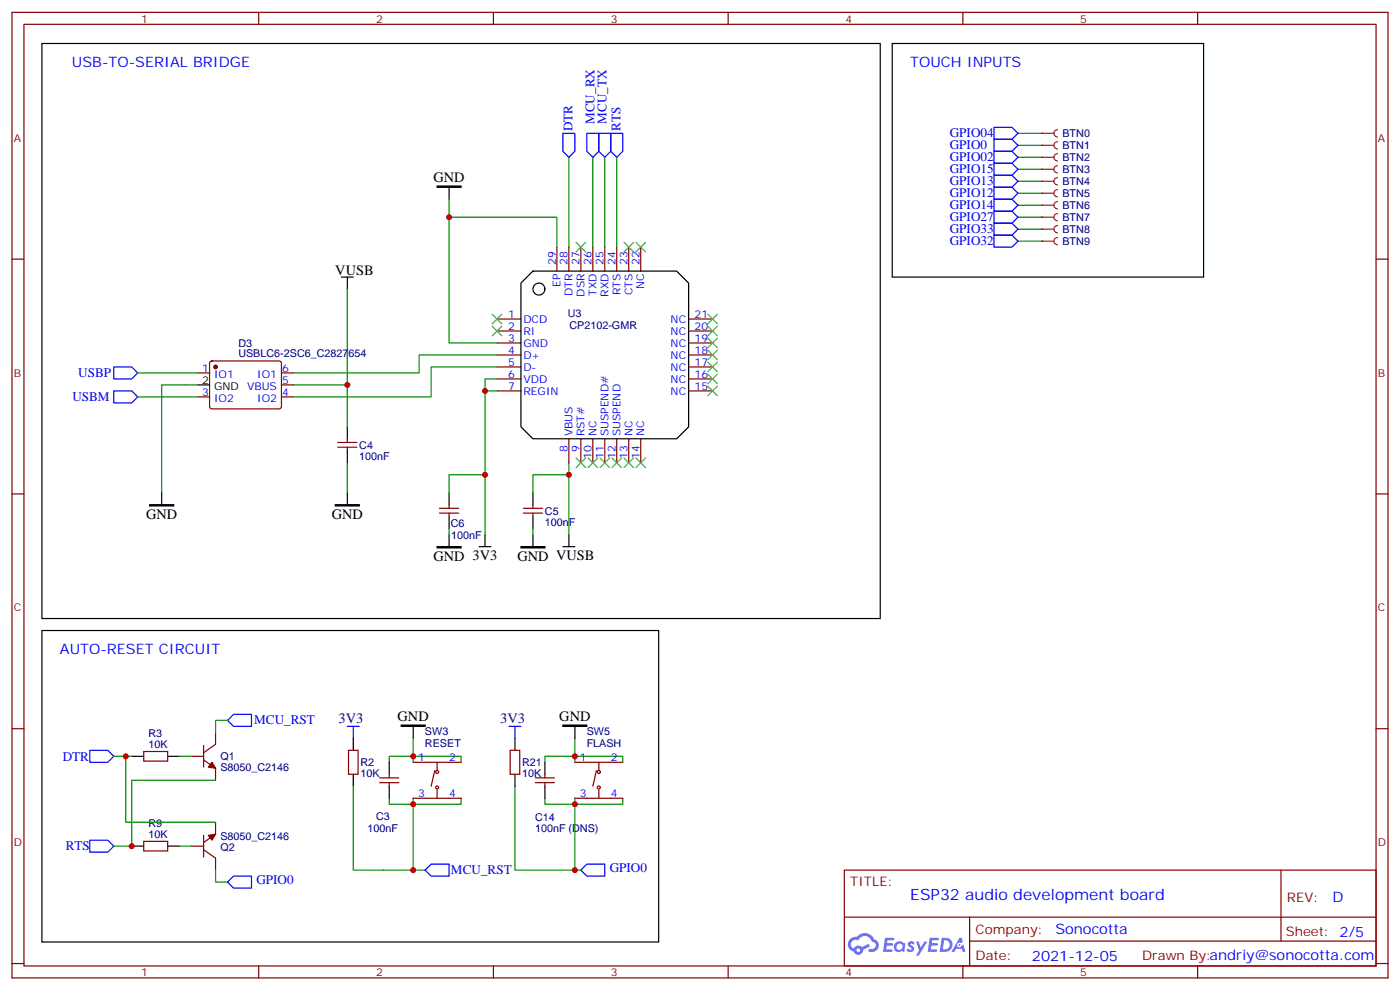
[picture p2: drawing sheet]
<svg xmlns="http://www.w3.org/2000/svg" width="412mm" height="292mm" viewBox="0 0 412 292" stroke-linecap="round" stroke-linejoin="round" font-family="sans-serif">
<g fill="none" stroke="#870000" stroke-width=".35">
<path d="M3.5 3.6h405.4v284.4h-405.4zM7.1 7.2h398.2v277.2h-398.2zM76.2 3.6v3.6M145.3 3.6v3.6M214.5 3.6v3.6M283.6 3.6v3.6M352.8 3.6v3.6M3.5 76.3h3.6M405.3 76.3h3.6M3.5 145.5h3.6M405.3 145.5h3.6M3.5 214.6h3.6"/>
<path d="M405.3 214.6h3.6M248.7 256.2h156.6v28.2h-156.6zM377.3 256.2v20.9M248.7 270.1h156.5M285.6 277.1h119.6M285.6 270.1v14.1M3.5 283.7h3.6M76.2 284.4v3.6M145.3 284.4v3.6M214.5 284.4v3.6M283.6 284.4v3.6M352.8 284.4v3.6"/>
<path d="M405.3 283.7h3.6"/>
</g>
<g fill="#5487ff">
<path d="M267.7 277.4a1.22 1.22 0 0 1 1.7 .3l-.4 .5a.47 .47 0 0 0-.3-.4 .47 .47 0 0 0-.5 .2l.1 .3a1.14 1.14 0 0 1 .8 1.7 1.14 1.14 0 0 1-1.9 0l-.2-.2 .5-.5 .7 .4a.29 .29 0 0 0 .3-.3 .29 .29 0 0 0-.2-.3 1.04 1.04 0 0 1-.6-1.7z"/>
<path d="M260.7 276.2h2.4l.3 .1-.2 .5-1.8 .1-.1 .9h1.5l.3 .3-.3 .4h-1.6l-.2 1.1h1.7l.2 .3-.2 .4h-2.6z"/>
<path d="M273.8 276.2h2.4l.3 .1-.1 .5-1.8 .1-.2 .9h1.6l.3 .3-.4 .4h-1.6l-.1 1.1h1.7l.2 .3-.2 .4h-2.6z"/>
<path d="M282.6 276.2h.7l.3 1.2-.6 .3a.69 .69 0 0 0-1 .3 .69 .69 0 0 0 .4 1 .69 .69 0 0 0 .9-.7l.5-.2 .6 2.2h-.8l-.2-.9h-1.8l-.5 .9h-.8z"/>
<path d="M269.8 277.2h.8l.6 1.9 1.1-1.9h.9l-2.6 4.2h-.8l.9-1.5z"/>
<path d="M277.4 276.2l-.6 4.1h1.3a2.11 2.11 0 0 0 2.5-2.1 2.11 2.11 0 0 0-2.5-2zM278.1 276.9a1.39 1.39 0 0 1 1.7 1.4 1.39 1.39 0 0 1-1.8 1.3h-.3z"/>
<path d="M263.7 277.8a1.54 1.54 0 0 0-.1 2.1 1.54 1.54 0 0 0 2.2 .2l.6 .2 .3-2.3-.2-.2-.4-.1a1.49 1.49 0 0 0-2.4 .1zM264 278.8a.94 .94 0 0 1 1.8 0 .94 .94 0 0 1-1.8 0z"/>
<path d="M250.4 276.5a2.18 2.18 0 0 0 1.1 3.7 1.44 1.44 0 0 0 1.6 1 1.44 1.44 0 0 0 1.2-1.5l2-1-.5-.8-1.9 1a1.47 1.47 0 0 0-2.4 .5 1.39 1.39 0 0 1-.7-2 1.39 1.39 0 0 1 2-.5 2.12 2.12 0 0 1 2.2-1.3 2.12 2.12 0 0 1 1.9 1.7 1.14 1.14 0 0 1 1.1 1.4 1.14 1.14 0 0 1-1.7 .8 .43 .43 0 0 0-.5 .3 .43 .43 0 0 0 .4 .5 1.98 1.98 0 0 0 2.5-1.2 1.98 1.98 0 0 0-1.2-2.5 3.1 3.1 0 0 0-5.3-.7l-.9 .1zM252.3 279.8a.55 .55 0 0 1 1.1 0 .55 .55 0 0 1-1.1 0z"/>
<circle cx="282.6" cy="278.3" r=".26"/>
</g>
<g fill="none" stroke="#870000" stroke-width=".35">
<path d="M164 72.8v7M167.6 72.8v7M171.1 72.8v7M174.6 72.8v7M178.2 72.8v7M181.7 72.8v7M185.2 72.8v7M188.7 72.8v7M146.4 93.9h7.1M146.4 97.5h7.1M202.8 93.9h7.1M202.8 97.5h7.1"/>
<path d="M146.4 101h7.1M146.4 104.5h7.1M146.4 108.1h7.1M146.4 111.6h7.1M146.4 115.1h7.1M202.8 101h7.1M202.8 104.5h7.1M202.8 108.1h7.1M202.8 111.6h7.1M202.8 115.1h7.1M99.5 131.7h5.6M99.5 130.3h5.6"/>
<path d="M102.3 129.2v1.1M102.3 131.7v1.1M167.6 129.2v7.1M171.1 129.2v7.1M174.6 129.2v7.1M178.2 129.2v7.1M181.7 129.2v7.1M185.2 129.2v7.1M188.7 129.2v7.1M129.5 151.1h5.6M129.5 149.7h5.6M132.3 148.6v1.1"/>
<path d="M132.3 151.1v1.1M154.2 151.1h5.6M154.2 149.7h5.6M157 148.6v1.1M157 151.1v1.1M60 219.5v6.4M63.5 215.7v3.5l-3.5 2.5M42.3 221.3h7.1v2.8h-7.1zM56.4 222.7h3.6M60 223.8l3.5 2.4v3.6M42.3 247.8h7.1v2.8h-7.1zM56.4 249.2h3.6"/>
<path d="M60 250.2l3.5 2.5v3.5M60 246v6.3M63.5 242.1v3.5l-3.5 2.5"/>
</g>
<g fill="none" stroke="#000" stroke-width=".35">
<path d="M132.3 55.1v3.6M157 79.8h42.3l3.5 3.6v42.3l-3.5 3.5h-42.3l-3.5-3.5v-42.3zM100.5 81.6h3.6M102.3 81.6v3.5M102.3 125.7v3.5M102.3 132.8v3.5M47.6 145.1v3.5M102.3 145.1v3.5M132.3 145.1v3.5M132.3 152.2v3.5M132.3 157.4v3.6M142.9 157.4v3.6"/>
<path d="M157 145.1v3.5M157 152.2v3.5M157 157.4v3.6M167.6 157.4v3.6M141.1 161h3.5M165.8 161h3.5M38.8 222.7h3.5M49.4 222.7h3.5M38.8 249.2h3.5M49.4 249.2h3.5"/>
<circle cx="158.7" cy="85.1" r="1.76"/>
</g>
<g fill="none" stroke="#008700" stroke-width=".35">
<path d="M299.9 39.3h7M132.3 58.7v42.3h14.1M167.6 46.3v26.5M174.6 46.3v26.5M178.2 46.3v26.5M181.7 46.3v26.5M299.9 42.8h7M299.9 46.3h7M299.9 49.8h7M299.9 53.4h7M299.9 56.9h7M132.3 64h31.7v8.8"/>
<path d="M299.9 60.4h7M299.9 64h7M299.9 67.5h7M299.9 71h7M102.3 85.1v28.2h-15.9M54.7 113.3h-7.1v31.8M102.3 113.3v12.4M142.9 115.1h3.5M146.4 111.6h-3.5v45.8M102.3 136.3v8.8M142.9 139.8h-10.6v5.3M167.6 139.8h-10.6v5.3"/>
<path d="M167.6 136.3v21.1M132.3 155.7v1.7M157 155.7v1.7M67 212.1h-3.5v3.6M33.5 222.7h5.3M37 222.7v19.4h26.5M52.9 222.7h3.5M63.5 229.8h-24.7v19.4h-5.3M52.9 249.2h3.5M63.5 256.2v3.6h3.5"/>
</g>
<path d="M128.8 54.8h7v.3h-7zM44.1 148.6h7.1v.4h-7.1zM98.8 148.6h7v.4h-7zM128.8 161h7v.3h-7zM153.5 161h7v.3h-7z" fill="#000" stroke="#000" stroke-width=".35"/>
<g fill="none" stroke="#3c3" stroke-width=".35">
<path d="M169.7 71.4l2.8 2.8M172.5 71.4l-2.8 2.8M183.8 71.4l2.8 2.8M186.6 71.4l-2.8 2.8M187.3 71.4l2.8 2.8M190.1 71.4l-2.8 2.8M145 96.1l2.8 2.8M145 92.5l2.8 2.9M147.8 96.1l-2.8 2.8M147.8 92.5l-2.8 2.9M208.5 92.5l2.8 2.9M208.5 96.1l2.8 2.8"/>
<path d="M208.5 99.6l2.8 2.8M211.3 92.5l-2.8 2.9M211.3 96.1l-2.8 2.8M211.3 99.6l-2.8 2.8M208.5 103.1l2.8 2.8M208.5 106.6l2.8 2.9M208.5 110.2l2.8 2.8M208.5 113.7l2.8 2.8M211.3 103.1l-2.8 2.8M211.3 106.6l-2.8 2.9M211.3 110.2l-2.8 2.8M211.3 113.7l-2.8 2.8"/>
<path d="M169.7 134.9l2.8 2.8M172.5 134.9l-2.8 2.8M173.2 134.9l2.8 2.8M176 134.9l-2.8 2.8M176.7 134.9l2.9 2.8M179.6 134.9l-2.9 2.8M180.3 134.9l2.8 2.8M183.1 134.9l-2.8 2.8M183.8 134.9l2.8 2.8M186.6 134.9l-2.8 2.8M187.3 134.9l2.8 2.8M190.1 134.9l-2.8 2.8"/>
</g>
<path d="M165.8 39.3h3.5v5.3l-1.7 1.7-1.8-1.7zM172.9 39.3h3.5v5.3l-1.8 1.7-1.7-1.7zM176.4 39.3h3.5v5.3l-1.7 1.7-1.8-1.7zM179.9 39.3h3.5v5.3l-1.7 1.7-1.8-1.7zM67 212.1l1.8-1.7h5.3v3.5h-5.3zM26.5 220.9h5.2l1.8 1.8-1.8 1.8h-5.2zM26.5 247.4h5.2l1.8 1.8-1.8 1.7h-5.2zM68.8 258h5.3v3.5h-5.3l-1.8-1.7z" fill="none" stroke="#00f" stroke-width=".35"/>
<g fill="#870000" stroke="#870000" stroke-width=".35">
<path d="M62.4 224.5l1.1 1.7-2.1-.3z"/>
<path d="M61.4 246l2.1-.4-1.1 1.8z"/>
</g>
<path d="M306.9 71h3.5M311.5 70a1.06 1.06 0 0 0-1.1 1 1.06 1.06 0 0 0 1.1 1.1" fill="none" stroke="#8c2424" stroke-width=".35"/>
<circle cx="306.9" cy="71" r=".18" fill="#8c2424"/>
<path d="M292.8 37.5h5.3l1.8 1.8-1.8 1.7h-5.3zM292.8 51.6h5.3l1.8 1.8-1.8 1.7h-5.3zM292.8 55.1h5.3l1.8 1.8-1.8 1.8h-5.3zM292.8 58.7h5.3l1.8 1.7-1.8 1.8h-5.3zM292.8 48.1h5.3l1.8 1.7-1.8 1.8h-5.3zM292.8 44.6h5.3l1.8 1.7-1.8 1.8h-5.3zM292.8 41h5.3l1.8 1.8-1.8 1.8h-5.3zM292.8 69.3h5.3l1.8 1.7-1.8 1.8h-5.3zM292.8 65.7h5.3l1.8 1.8-1.8 1.8h-5.3zM292.8 62.2h5.3l1.8 1.8-1.8 1.7h-5.3z" fill="none" stroke="#00f" stroke-width=".35"/>
<path d="M306.9 39.3h3.5M311.5 38.2a1.06 1.06 0 0 0-1.1 1.1 1.06 1.06 0 0 0 1.1 1" fill="none" stroke="#8c2424" stroke-width=".35"/>
<circle cx="306.9" cy="39.3" r=".18" fill="#8c2424"/>
<path d="M306.9 67.5h3.5M311.5 66.4a1.06 1.06 0 0 0-1.1 1.1 1.06 1.06 0 0 0 1.1 1" fill="none" stroke="#8c2424" stroke-width=".35"/>
<circle cx="306.9" cy="67.5" r=".18" fill="#8c2424"/>
<path d="M306.9 64h3.5M311.5 62.9a1.06 1.06 0 0 0-1.1 1.1 1.06 1.06 0 0 0 1.1 1" fill="none" stroke="#8c2424" stroke-width=".35"/>
<circle cx="306.9" cy="64" r=".18" fill="#8c2424"/>
<path d="M311.5 59.4a1.06 1.06 0 0 0-1.1 1 1.06 1.06 0 0 0 1.1 1.1M306.9 60.4h3.5" fill="none" stroke="#8c2424" stroke-width=".35"/>
<circle cx="306.9" cy="60.4" r=".18" fill="#8c2424"/>
<path d="M306.9 56.9h3.5M311.5 55.8a1.06 1.06 0 0 0-1.1 1.1 1.06 1.06 0 0 0 1.1 1.1" fill="none" stroke="#8c2424" stroke-width=".35"/>
<circle cx="306.9" cy="56.9" r=".18" fill="#8c2424"/>
<path d="M306.9 53.4h3.5M311.5 52.3a1.06 1.06 0 0 0-1.1 1.1 1.06 1.06 0 0 0 1.1 1" fill="none" stroke="#8c2424" stroke-width=".35"/>
<circle cx="306.9" cy="53.4" r=".18" fill="#8c2424"/>
<path d="M306.9 49.8h3.5M311.5 48.8a1.06 1.06 0 0 0-1.1 1 1.06 1.06 0 0 0 1.1 1.1" fill="none" stroke="#8c2424" stroke-width=".35"/>
<circle cx="306.9" cy="49.8" r=".18" fill="#8c2424"/>
<path d="M306.9 46.3h3.5M311.5 45.3a1.06 1.06 0 0 0-1.1 1 1.06 1.06 0 0 0 1.1 1.1" fill="none" stroke="#8c2424" stroke-width=".35"/>
<circle cx="306.9" cy="46.3" r=".18" fill="#8c2424"/>
<path d="M306.9 42.8h3.5M311.5 41.7a1.06 1.06 0 0 0-1.1 1.1 1.06 1.06 0 0 0 1.1 1.1" fill="none" stroke="#8c2424" stroke-width=".35"/>
<circle cx="306.9" cy="42.8" r=".18" fill="#8c2424"/>
<g fill="none" stroke="#870000" stroke-width=".35">
<path d="M58.2 109.8h3.5M58.2 116.9h3.5M62 106.5l.4-.2h20.1l.4 .7-.1 13-.6 .4-20-.1-.5-.6v-12.7zM82.9 109.8h3.5M82.9 116.9h3.5M82.9 113.3h3.5M102.7 220.9h2.8v7.1h-2.8zM111.8 230.5h5.7M111.8 229.1h5.7M114.7 228v1.1M114.7 230.5v1M121.7 235.1h14.1"/>
<path d="M121.7 224.5h14.1M128.1 226.9l-1.1 4.6M128.8 224.5v2.4M128.8 232.6v2.5M150.3 220.9h2.8v7.1h-2.8zM157.7 230.5h5.6M157.7 229.1h5.6M160.5 228v1.1M160.5 230.5v1M169.3 235.1h14.1M169.3 224.5h14.1M175.7 226.9l-1.1 4.6"/>
<path d="M176.4 224.5v2.4M176.4 232.6v2.5"/>
<circle cx="128.8" cy="227.3" r=".44"/>
<circle cx="128.8" cy="231.9" r=".44"/>
<circle cx="176.4" cy="227.3" r=".44"/>
<circle cx="176.4" cy="231.9" r=".44"/>
</g>
<circle cx="63.5" cy="108.1" r=".53" fill="#870000" stroke="#870000" stroke-width=".35"/>
<g fill="none" stroke="#000" stroke-width=".35">
<path d="M12.3 12.8h247v169.3h-247zM262.8 12.8h91.7v68.8h-91.7zM58.2 113.3h3.5M12.3 185.7h181.7v91.7h-181.7zM104.1 217.4v3.5M121.7 213.9v3.5M151.7 217.4v3.5M169.3 213.9v3.5M104.1 228v3.5M114.7 224.5v3.5M114.7 231.5v3.6M151.7 228v3.5"/>
<path d="M160.5 224.5v3.5M160.5 231.5v3.6"/>
</g>
<g fill="none" stroke="#008700" stroke-width=".35">
<path d="M40.6 109.8h17.6M40.6 116.9h17.6M54.7 113.3h3.5M146.4 104.5h-22.9v5.3h-37.1M146.4 108.1h-19.4v8.8h-40.6M121.7 217.4v7.1M169.3 217.4v7.1M104.1 231.5v24.7h17.6v-21.1M114.7 235.1v1.7h21.1v-1.7M114.7 224.5v-1.8h21.1v1.8M151.7 231.5v24.7h17.6M160.5 235.1v1.7h22.9v-1.7"/>
<path d="M160.5 224.5v-1.8h22.9v1.8M169.3 235.1v21.1h1.8M121.7 256.2h3.5"/>
</g>
<path d="M33.5 108.1h5.3l1.8 1.7-1.8 1.8h-5.3zM33.5 115.1h5.3l1.8 1.8-1.8 1.7h-5.3zM102.3 213.9h3.5M104.1 213.9v3.5M149.9 213.9h3.6M151.7 213.9v3.5M125.2 256.2l1.8-1.7h5.3v3.5h-5.3zM171.1 256.2l1.8-1.7h5.3v3.5h-5.3z" fill="none" stroke="#00f" stroke-width=".35"/>
<path d="M118.2 213.5h7v.4h-7zM165.8 213.5h7.1v.4h-7.1z" fill="#000" stroke="#000" stroke-width=".35"/>
<g fill="#c00">
<circle cx="102.3" cy="113.3" r=".88"/>
<circle cx="167.6" cy="139.8" r=".88"/>
<circle cx="142.9" cy="139.8" r=".88"/>
<circle cx="142.9" cy="115.1" r=".88"/>
<circle cx="132.3" cy="64" r=".88"/>
<circle cx="38.8" cy="249.2" r=".88"/>
<circle cx="37" cy="222.7" r=".88"/>
<circle cx="169.3" cy="256.2" r=".88"/>
<circle cx="121.7" cy="256.2" r=".88"/>
<circle cx="121.7" cy="236.8" r=".88"/>
<circle cx="169.3" cy="236.8" r=".88"/>
<circle cx="169.3" cy="222.7" r=".88"/>
<circle cx="121.7" cy="222.7" r=".88"/>
</g>
<text font-size="4.6" fill="#00f" x="268.1" y="265">ESP32 audio development board</text>
<g font-size="4.2" fill="#00f">
<text x="21.2" y="19.9">USB-TO-SERIAL BRIDGE</text>
<text x="268.1" y="19.9">TOUCH INPUTS</text>
<text x="17.6" y="192.7">AUTO-RESET CIRCUIT</text>
<text x="392.5" y="265.5">D</text>
<text x="310.9" y="275">Sonocotta</text>
<text x="304" y="282.9">2021-12-05</text>
</g>
<g font-size="4.2">
<text x="127.7" y="53.6">GND</text>
<text x="98.8" y="80.9">VUSB</text>
<text x="43" y="152.9">GND</text>
<text x="97.7" y="152.9">GND</text>
<text x="127.7" y="165.2">GND 3V3</text>
<text x="152.4" y="165.2">GND VUSB</text>
<text x="117.1" y="212.4">GND</text>
<text x="164.8" y="212.4">GND</text>
</g>
<g font-size="4.2" fill="#000080">
<text x="99.7" y="212.8">3V3</text>
<text x="147.3" y="212.8">3V3</text>
</g>
<g font-size="3.9" fill="#00f">
<text x="168.7" y="38.7" transform="rotate(-90 168.7 38.7)">DTR</text>
<text x="175.1" y="36.5" transform="rotate(-90 175.1 36.5)">MCU_RX</text>
<text x="178.6" y="36.4" transform="rotate(-90 178.6 36.4)">MCU_TX</text>
<text x="182.8" y="38.7" transform="rotate(-90 182.8 38.7)">RTS</text>
<text x="279.8" y="40.5">GPIO04</text>
<text x="279.8" y="47.5">GPIO02</text>
<text x="279.8" y="44">GPIO0</text>
<text x="279.8" y="51.1">GPIO15</text>
<text x="279.8" y="54.6">GPIO13</text>
<text x="279.8" y="58.1">GPIO12</text>
<text x="279.8" y="61.7">GPIO14</text>
<text x="279.8" y="65.2">GPIO27</text>
<text x="279.8" y="68.7">GPIO33</text>
<text x="279.8" y="72.2">GPIO32</text>
<text x="23.1" y="111.1">USBP</text>
<text x="21.3" y="118.1">USBM</text>
<text x="74.9" y="213.3">MCU_RST</text>
<text x="18.5" y="223.9">DTR</text>
<text x="19.4" y="250.4">RTS</text>
<text x="132.8" y="257.4">MCU_RST</text>
<text x="179.6" y="256.9">GPIO0</text>
<text x="75.5" y="260.4">GPIO0</text>
</g>
<g font-size="3.9" fill="#800">
<text x="250.5" y="260.8">TITLE:</text>
<text x="379.1" y="265.5">REV:</text>
<text x="287.4" y="275">Company:</text>
<text x="378.7" y="275.6">Sheet: 2/5</text>
<text x="287.4" y="282.7">Date:</text>
<text x="336.4" y="282.8">Drawn By:andriy@sonocotta.com</text>
</g>
<g font-size="3.2" fill="#800">
<text x="41.6" y="6.6">1</text>
<text x="110.8" y="6.6">2</text>
<text x="179.9" y="6.6">3</text>
<text x="249.1" y="6.6">4</text>
<text x="318.2" y="6.6">5</text>
<text x="4.1" y="41.7">A</text>
<text x="405.9" y="41.7">A</text>
<text x="4.1" y="110.9">B</text>
<text x="405.9" y="110.9">B</text>
<text x="4.1" y="180">C</text>
<text x="405.9" y="180">C</text>
<text x="4.1" y="249.2">D</text>
<text x="405.9" y="249.2">D</text>
<text x="41.6" y="287.4">1</text>
<text x="110.8" y="287.4">2</text>
<text x="179.9" y="287.4">3</text>
<text x="249.1" y="287.4">4</text>
<text x="318.2" y="287.4">5</text>
</g>
<g font-size="3.2" fill="#000080">
<text x="313" y="40.3">BTN0</text>
<text x="313" y="47.4">BTN2</text>
<text x="313" y="43.9">BTN1</text>
<text x="313" y="50.9">BTN3</text>
<text x="313" y="58">BTN5</text>
<text x="313" y="54.5">BTN4</text>
<text x="313" y="65">BTN7</text>
<text x="313" y="61.5">BTN6</text>
<text x="313" y="68.6">BTN8</text>
<text x="313" y="72.1">BTN9</text>
<text x="167.2" y="93.3">U3</text>
<text x="167.7" y="96.8">CP2102-GMR</text>
<text x="70.2" y="105.2">USBLC6-2SC6_C2827654</text>
<text x="70.2" y="102">D3</text>
<text x="105.8" y="135.3">100nF</text>
<text x="105.8" y="132.2">C4</text>
<text x="132.8" y="155.1">C6</text>
<text x="160.5" y="154.7">100nF</text>
<text x="160.5" y="151.6">C5</text>
<text x="132.9" y="158.6">100nF</text>
<text x="43.8" y="220.2">10K</text>
<text x="43.8" y="217.2">R3</text>
<text x="125.2" y="219.8">RESET</text>
<text x="125.2" y="216.5">SW3</text>
<text x="172.8" y="219.8">FLASH</text>
<text x="172.8" y="216.5">SW5</text>
<text x="64.9" y="226.9">S8050_C2146</text>
<text x="64.9" y="223.8">Q1</text>
<text x="106.2" y="225.6">R2</text>
<text x="153.8" y="225.6">R21</text>
<text x="106.2" y="228.8">10K</text>
<text x="153.8" y="228.8">10K</text>
<text x="43.8" y="243.6">R9</text>
<text x="108.2" y="245.1">100nF</text>
<text x="110.8" y="241.5">C3</text>
<text x="157.6" y="245.1">100nF (DNS)</text>
<text x="157.6" y="241.9">C14</text>
<text x="43.8" y="246.7">10K</text>
<text x="64.9" y="247.4">S8050_C2146</text>
<text x="64.9" y="250.6">Q2</text>
</g>
<g font-size="3.2" fill="#00f">
<text x="163.7" y="78.1" transform="rotate(-90 163.7 78.1)">29</text>
<text x="167.2" y="78.1" transform="rotate(-90 167.2 78.1)">28</text>
<text x="170.7" y="78.1" transform="rotate(-90 170.7 78.1)">27</text>
<text x="174.3" y="78.1" transform="rotate(-90 174.3 78.1)">26</text>
<text x="177.8" y="78.1" transform="rotate(-90 177.8 78.1)">25</text>
<text x="181.3" y="78.1" transform="rotate(-90 181.3 78.1)">24</text>
<text x="184.9" y="78.1" transform="rotate(-90 184.9 78.1)">23</text>
<text x="188.4" y="78.1" transform="rotate(-90 188.4 78.1)">22</text>
<text x="165.1" y="84.5" transform="rotate(-90 165.1 84.5)">EP</text>
<text x="168.6" y="87.1" transform="rotate(-90 168.6 87.1)">DTR</text>
<text x="172.2" y="87.4" transform="rotate(-90 172.2 87.4)">DSR</text>
<text x="175.7" y="87.1" transform="rotate(-90 175.7 87.1)">TXD</text>
<text x="179.2" y="87.4" transform="rotate(-90 179.2 87.4)">RXD</text>
<text x="182.7" y="86.9" transform="rotate(-90 182.7 86.9)">RTS</text>
<text x="186.3" y="86.9" transform="rotate(-90 186.3 86.9)">CTS</text>
<text x="189.8" y="85.1" transform="rotate(-90 189.8 85.1)">NC</text>
<text x="149.7" y="93.6">1</text>
<text x="154.2" y="95">DCD</text>
<text x="197.6" y="95">NC</text>
<text x="204.6" y="93.6">21</text>
<text x="149.7" y="97.1">2</text>
<text x="149.7" y="100.6">3</text>
<text x="154.2" y="98.5">RI</text>
<text x="197.6" y="98.5">NC</text>
<text x="204.6" y="100.6">19</text>
<text x="204.6" y="97.1">20</text>
<text x="149.7" y="104.2">4</text>
<text x="149.7" y="107.7">5</text>
<text x="154.2" y="102.1">GND</text>
<text x="154.2" y="105.6">D+</text>
<text x="197.6" y="105.6">NC</text>
<text x="197.6" y="102.1">NC</text>
<text x="204.6" y="107.7">17</text>
<text x="204.6" y="104.2">18</text>
<text x="59.5" y="109.5">1</text>
<text x="63" y="111.2">IO1</text>
<text x="75.7" y="111.2">IO1</text>
<text x="83.1" y="113">5</text>
<text x="83.1" y="109.5">6</text>
<text x="149.7" y="111.2">6</text>
<text x="154.2" y="109.1">D-</text>
<text x="154.2" y="112.6">VDD</text>
<text x="197.6" y="112.6">NC</text>
<text x="197.6" y="109.1">NC</text>
<text x="204.6" y="111.2">16</text>
<text x="59.5" y="116.5">3</text>
<text x="63" y="118.3">IO2</text>
<text x="72.8" y="114.8">VBUS</text>
<text x="75.7" y="118.3">IO2</text>
<text x="83.1" y="116.5">4</text>
<text x="149.7" y="114.8">7</text>
<text x="154.2" y="116.2">REGIN</text>
<text x="197.6" y="116.2">NC</text>
<text x="204.6" y="114.8">15</text>
<text x="168.6" y="128.5" transform="rotate(-90 168.6 128.5)">VBUS</text>
<text x="172.2" y="128.5" transform="rotate(-90 172.2 128.5)">RST#</text>
<text x="175.7" y="128.5" transform="rotate(-90 175.7 128.5)">NC</text>
<text x="179.2" y="128.5" transform="rotate(-90 179.2 128.5)">SUSPEND#</text>
<text x="182.7" y="128.5" transform="rotate(-90 182.7 128.5)">SUSPEND</text>
<text x="186.3" y="128.5" transform="rotate(-90 186.3 128.5)">NC</text>
<text x="189.8" y="128.5" transform="rotate(-90 189.8 128.5)">NC</text>
<text x="167.2" y="133" transform="rotate(-90 167.2 133)">8</text>
<text x="170.7" y="133" transform="rotate(-90 170.7 133)">9</text>
<text x="174.3" y="135" transform="rotate(-90 174.3 135)">10</text>
<text x="177.8" y="135" transform="rotate(-90 177.8 135)">11</text>
<text x="181.3" y="135" transform="rotate(-90 181.3 135)">12</text>
<text x="184.9" y="135" transform="rotate(-90 184.9 135)">13</text>
<text x="188.4" y="135" transform="rotate(-90 188.4 135)">14</text>
<text x="123.2" y="224.1">1</text>
<text x="132.3" y="224.1">2</text>
<text x="170.8" y="224.1">1</text>
<text x="179.9" y="224.1">2</text>
<text x="123.2" y="234.7">3</text>
<text x="132.3" y="234.7">4</text>
<text x="170.8" y="234.7">3</text>
<text x="179.9" y="234.7">4</text>
</g>
<g font-size="3.2">
<text x="59.5" y="113">2</text>
<text x="63" y="114.8">GND</text>
</g>
</svg>
